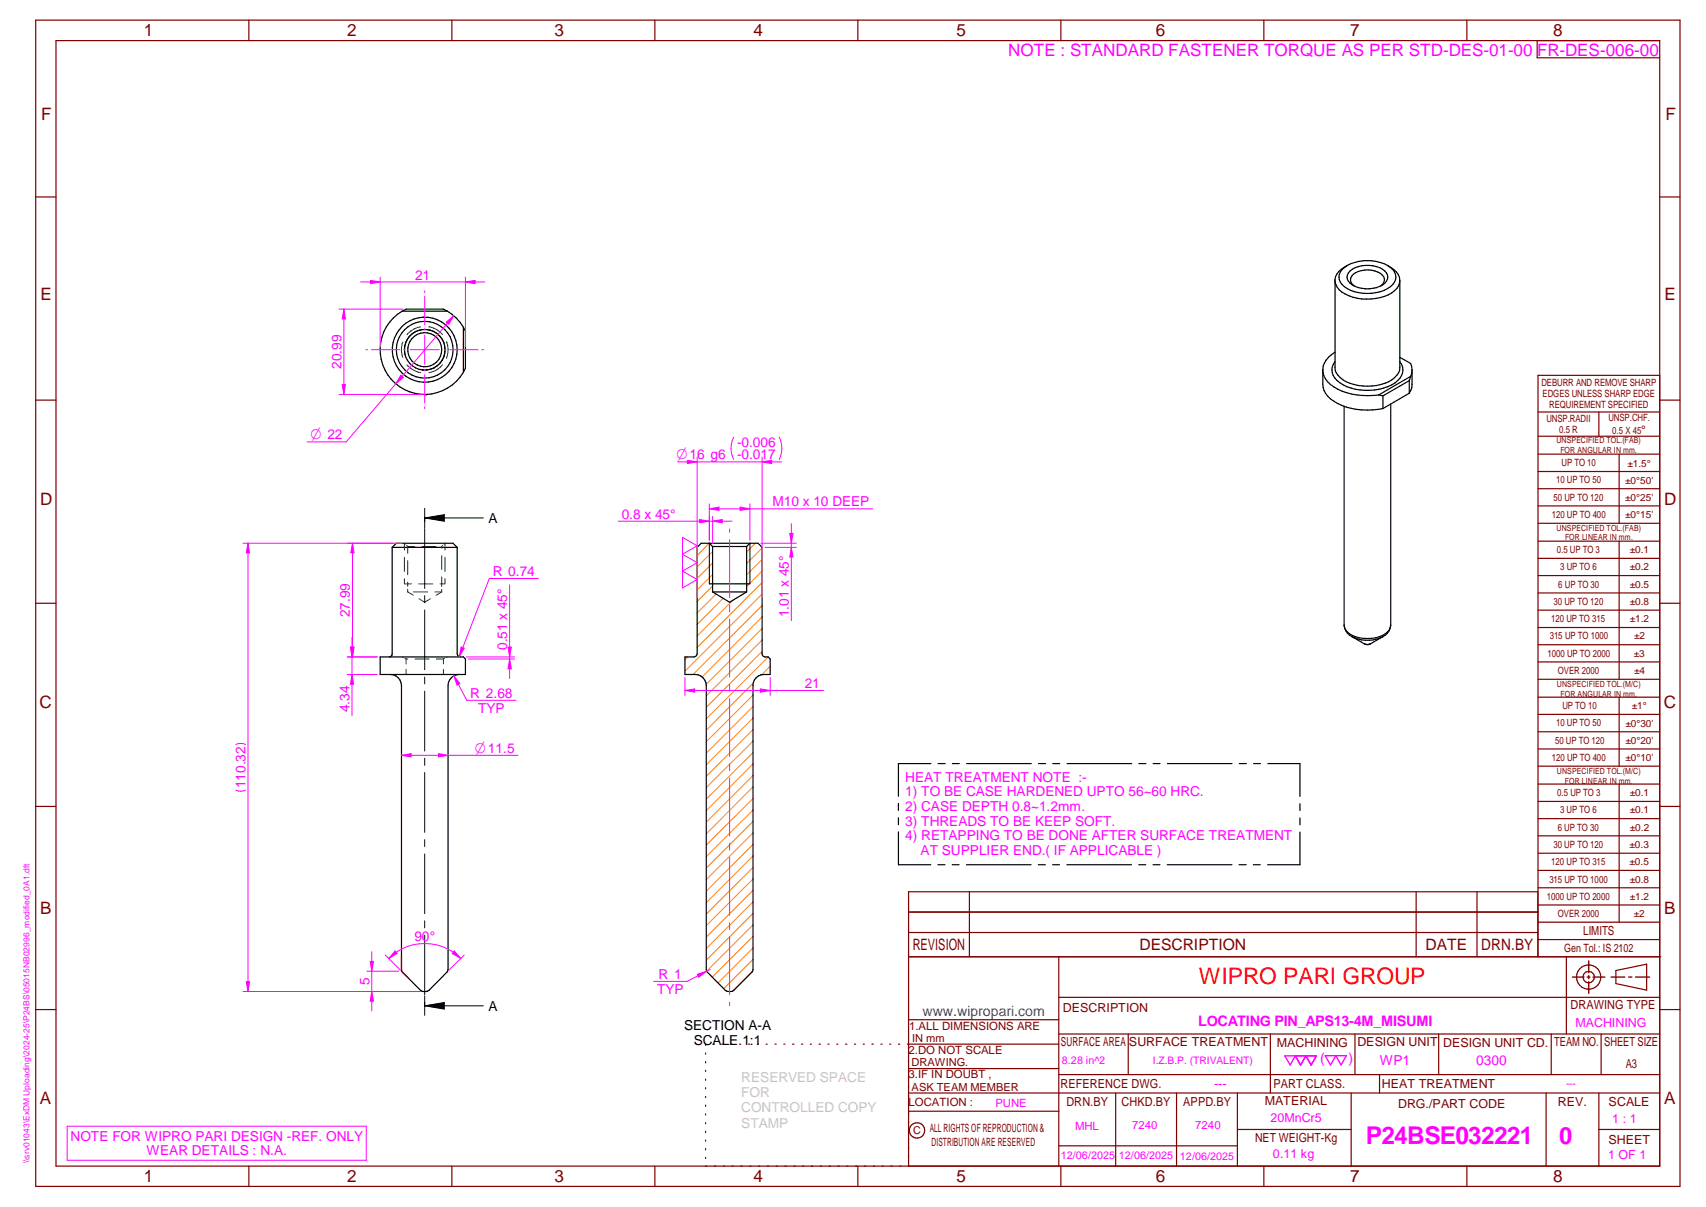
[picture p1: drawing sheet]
<svg xmlns="http://www.w3.org/2000/svg" width="420mm" height="297mm" viewBox="0 0 420 297" stroke-linecap="round" stroke-linejoin="round" font-family="sans-serif">
<g fill="none" stroke="#800000" stroke-width=".3">
<path d="M8.8 5h405v287h-405zM13.8 10h395v277h-395zM61.3 5v5M111.3 5v5M161.3 5v5M211.3 5v5M261.3 5v5M311.3 5v5M361.3 5v5M378.6 10v4.2h30.2M8.8 48.5h5M408.8 48.5h5"/>
<path d="M8.8 98.5h5M104.9 97.1h.1M408.8 92.4h-30v143.1M408.8 98.5h5M378.8 101.4h30M378.8 107.4h30M378.8 111.8h30M378.8 116h30M393.8 101.4v6M398.8 111.8v17M378.8 120.3h30M378.8 124.5h30"/>
<path d="M378.8 128.8h30M378.8 133.2h30M378.8 137.4h30M398.8 133.2v34M8.8 148.5h5M378.8 141.6h30M378.8 145.9h30M378.8 150.2h30M378.8 154.4h30M378.8 158.7h30M408.8 148.5h5M378.8 162.9h30"/>
<path d="M378.8 167.2h30M378.8 171.6h30M378.8 175.8h30M398.8 171.6v17M8.8 198.5h5M378.8 180.1h30M378.8 184.3h30M378.8 188.6h30M378.8 193h30M378.8 197.2h30M398.8 193v33.9M408.8 198.5h5"/>
<path d="M238.7 219.5v16M348.8 219.5v16M363.8 219.5v16M378.8 201.5h30M378.8 205.7h30M378.8 210h30M378.8 214.2h30M378.8 218.5h30M98.9 235.3v3.7l1.5 1.6M223.8 235.5h185.2M223.8 229.5h154.9M223.8 224.5h154.9"/>
<path d="M260.8 235.5v51.5M378.7 235.5v-16h-154.9v67.5M378.8 222.7h30M378.8 226.9h30M378.8 231.2h30M385.8 235.5v19M398 238.8l7.5-1.5v6.4l-7.5-1.6zM8.8 248.5h5M173.8 257v.3M173.8 259.1v.3M175.6 257h.3M177.8 257h.3"/>
<path d="M180 257h.3M182.1 257h.3M184.4 257h.2M186.5 257h.3M188.7 257h.3M190.9 257h.3M193 257h.3M195.2 257h.3M197.4 257h.3M199.5 257h.3M201.7 257h.3M203.9 257h.3"/>
<path d="M206.1 257h.3M208.2 257h.4M210.4 257h.3M212.6 257h.3M214.7 257h.4M216.9 257h.3M219.1 257h.3M221.3 257h.3M223.8 251h37M260.8 257h-37.3M260.8 245.4h148M260.8 254.5h148"/>
<path d="M277.9 254.5v10M312.9 254.5v14.5M333.7 254.5v10M354.3 254.5v10M382 254.5v10M394.3 254.5v10M408.8 248.5h5M173.8 261.2v.4M173.8 263.4v.3M173.8 265.6v.3M173.8 267.7v.3M173.8 269.8v.3"/>
<path d="M173.8 271.9v.4M173.8 274.1v.3M173.8 276.3v.3M173.8 278.4v.3M223.8 269h185M223.8 263h37M223.8 273.5h37M260.8 264.5h148M274.8 269v18M289.8 269v18M304.7 269v18M304.7 278h28.1"/>
<path d="M332.8 269v18M339.8 264.5v4.5M380.8 269v18M393.8 269v18M393.8 278h15M61.3 287v5M111.3 287v5M161.3 287v5M173.8 280.5v.3M173.8 282.7v.3M173.8 284.8v.3M211.3 287v5"/>
<path d="M260.8 282h43.9M261.3 287v5M311.3 287v5M361.3 287v5"/>
<circle cx="391.3" cy="240.5" r="2.99"/>
<circle cx="391.3" cy="240.5" r="1.41"/>
<circle cx="225.9" cy="278.2" r="1.89"/>
</g>
<g fill="none" stroke="#f0f" stroke-width=".25">
<path d="M91.2 69l2.4 .4-2.4 .4zM93.6 68.2v17.1M104.6 71.6v.4M104.6 72.9v7M114.6 68.2v17.1M90.1 86.1h.4M91.5 86.1h7M99.4 86.1h.4M101 86.1h7.2M104.6 80.9v.4M104.6 82.5v7.2M104.6 90.9v.4"/>
<path d="M104.6 92.2v7M109.4 86.1h.4M110.7 86.1h7.1M118.6 86.1h.5M104.6 100.1v.5M179.7 130.2v.8M179.7 132.8v14.3M179.7 148.8v1.8M179.7 152.4v14.2M179.7 168.4v1.7M179.7 171.9v14.3M179.7 188v1.7"/>
<path d="M179.7 191.5v14.2M179.7 207.5v1.7M179.7 211v14.3M179.7 227.1v1.7M179.7 230.5v14.3M179.7 246.6v.9M16.5 277.2h73.7v8.3h-73.7z"/>
</g>
<path d="M391.3 236.5v2.9M387.3 240.5h2.8M390.9 240.5h.7M391.3 240.1v.7M391.3 241.6v2.9M392.3 240.5h3M396.8 240.5h3.4M401.1 240.5h.8M402.8 240.5h3.5" fill="none" stroke="#800000" stroke-width=".34"/>
<path d="M319 259.8h5.2l-1.3 2.3-1.3-2.3-1.3 2.3z" fill="none" stroke="#f0f" stroke-width=".34"/>
<g fill="none" stroke="#000" stroke-width=".3">
<path d="M99 76.6a11 11 0 0 0-2.2 17.3 11 11 0 0 0 17.3-2.2M99 76.6l1-.5h9.2l1 .5M99 76.6h11.2M110.2 76.6a11 11 0 0 1 3.9 3.9M331.8 65.3a4.7 4.7 0 0 0-3 3.4v21.7a4.6 4.6 0 0 0 3.6 3.9 12.6 12.6 0 0 0 10.4-.8 4.1 4.1 0 0 0 2-3.1v-21.4M331.8 65.3a10.9 10.9 0 0 1 9.9 0M332.5 66.7a7.3 7.3 0 0 1 8.5 0 2.02 2.02 0 0 1-.5 3.4 7.5 7.5 0 0 1-8-.4 1.9 1.9 0 0 1 0-3zM333.5 70.4a1.8 1.8 0 0 1-.9-1.8 1.8 1.8 0 0 1 1.3-1.5 5.9 5.9 0 0 1 6.9 1 1.75 1.75 0 0 1-.8 2.3M341.7 65.3a4.6 4.6 0 0 1 3.1 3.7M341.7 65.3a3 3 0 0 1 1.7 4.1 7.7 7.7 0 0 1-6.6 2.8 7.6 7.6 0 0 1-6.7-2.8 2.69 2.69 0 0 1 1-3.6l.7-.5M344.8 69a4.6 4.6 0 0 1-3.8 3.9 11.8 11.8 0 0 1-11.2-1.6l-.5-.6-.5-1.3M114.1 80.5v11.2"/>
<path d="M114.1 80.5l.5 1v9.1l-.5 1.1M325.8 91v3.6a5.4 5.4 0 0 0 3.7 4.7 17 17 0 0 0 11.1 1.2M328.8 89a3.4 3.4 0 0 0 1.2 5.2 13.4 13.4 0 0 0 13.6 0 3.5 3.5 0 0 0 1.2-5.2M328.8 86.7a4.8 4.8 0 0 0-2.8 5.8 9.3 9.3 0 0 0 6.9 4.5l2.6 .3 4-.1M331 100v53.8M339.5 97.2l1.1 .2M340.6 97.4v3.1M342.5 99.4v54.4M344.8 87.9l2.6 1.6 .4 1.5M347.1 93.7v3.1M347.1 93.7l-6.5 3.7M347.1 96.8l-6.5 3.7"/>
<path d="M347.4 92.6l-.3 1.1M347.4 92.6l-7.9 4.6M347.8 91l-.1 4.3-.6 1.5M347.8 91l-.4 1.6M96.6 134.7v26.2l-.1 .4-.6 .4M96.6 134.7l1-1h14l1 1M96.6 134.7h16M112.6 134.7v26.2l.1 .4 .7 .4M172.7 133.7h14l1 1v26.2l.3 .6 1.2 .2 .5 .5v3.8a3.5 3.5 0 0 0-3.9 1.3l-.3 1.4v69.9l-.3 .7-4.5 4.4a1.78 1.78 0 0 1-2.1 0l-4.4-4.4-.3-.7v-69.9a2.75 2.75 0 0 0-2.6-2.7h-2.6v-4.3h2.2l.7-.4 .1-.4v-26.2zM174.7 133.7l.8 .8M175.5 134.5v11.2M175.5 134.5h8.4"/>
<path d="M183.9 134.5v11.2M184.7 133.7l-.8 .8M174.7 143.7h10M175.5 145.7l4.2 2.5 4.2-2.5M175.5 145.7h8.4M331 153.8a3.4 3.4 0 0 0 1.9 2.9M332.9 156.6a8.4 8.4 0 0 0 7.7 0l-3.1 1.9-.7 .1-.8-.1zM336 158.5l1 .1 .5-.1M342.5 153.8a3.3 3.3 0 0 1-2 2.9M342.5 153.8a3.5 3.5 0 0 1-2.9 2.9 7.7 7.7 0 0 1-8.2-1.7l-.4-1.2M93.6 161.7h20.5l.5 .5v3.8h-21zM113 166a2.75 2.75 0 0 0-2.6 2.7v69.9l-.3 .7-4.4 4.4a1.82 1.82 0 0 1-2.1 0l-4.5-4.4-.2-.7v-69.9a2.75 2.75 0 0 0-2.7-2.7"/>
<circle cx="104.6" cy="86.1" r="8"/>
<circle cx="104.6" cy="86.1" r="5"/>
<circle cx="104.6" cy="86.1" r="7"/>
<circle cx="104.6" cy="86.1" r="4.2"/>
</g>
<g fill="none" stroke="#008000" stroke-width=".25">
<path d="M99.2 84.2a5.3 5.3 0 0 0 0 3.8M100.2 89.8a5.8 5.8 0 0 0 3.4 1.9M103.6 80.4a5.4 5.4 0 0 0-3.4 2M105.6 80.4a5.4 5.4 0 0 1 3.4 1.9M109 89.7a5.1 5.1 0 0 1-3.3 2M110 84.1h.1M110 84.2a5.5 5.5 0 0 1 0 3.8M110 88h.1M99.6 137.2v3.4M99.9 133.9l-.3-.2v1.7M100.1 134.2l.3 .3M100.4 134.5h1.7"/>
<path d="M100.4 134.5v1.7M100.4 138v3.4M103.9 134.5h3.5M108.8 136.7v3.5M109 134.2l-.2 .3v.4M109.3 133.9l.3-.2v1.7M109.6 137.2v3.4M99.6 142.4v1.3h1.7M100.4 143.3v1M100.4 145v.7l1.4 .8M101.8 145.7h3.5M103.1 143.7h3.5"/>
<path d="M106 147.4l-1.4 .8-1.4-.8M107.1 145.7h1.7M108.8 142v2.4M108.8 145v.7M108.8 145.7l-1.4 .8M109.6 142.4v1.3h-1.2M99 161.7l.4 .1M99.7 162l.3 .2M100 162.2h.4M100 162.2v1.2M100 164.7v1.3M102.2 162.2h3.5"/>
<path d="M107.5 162.2h1.7M109.2 162.2v1.2M109.2 164.7v1.3M109.5 162l-.3 .2M110.2 161.7l-.3 .1"/>
</g>
<g fill="none" stroke="#000" stroke-width=".25">
<path d="M99.8 87.4a5 5 0 0 1 4.3-6.3 5 5 0 0 1 5.5 5.4 5 5 0 0 1-6.3 4.4M104.6 125.1v4.8M104.6 130.1v14.7M104.6 127.5h14.4M104.6 127.5l4.8-.8v1.6zM174.7 133.7v10M184.7 133.7v10M104.6 146.6v1.7M104.6 150.1v14.7M104.6 166.6v1.7M104.6 170.1v14.7M104.6 186.6v1.7"/>
<path d="M104.6 190.1v14.8M104.6 206.6v1.7M104.6 210.1v14.7M104.6 226.6v1.7M104.6 230.1v14.8M104.6 247.5l4.8-.8v1.6zM104.6 245.1v4.8M104.6 247.5h14.4"/>
</g>
<path d="M104.6 127.5l4.8-.8v1.6zM104.6 247.5l4.8-.8v1.6z" fill="#000"/>
<g fill="none" stroke="#ff8000" stroke-width=".25">
<path d="M174.7 133.7l-3 3M175.5 135.7l-3.8 3.8M175.5 138.6l-3.8 3.8M186 133.7l-2.1 2.1M187.7 134.9l-3.8 3.8M187.7 137.7l-3.8 3.8M175.5 144.2l-3.8 3.8M175.5 141.4l-3.8 3.8M176.3 146.2l-4.6 4.7M178.1 147.2l-6.4 6.5M180.5 147.7l-8.8 8.8M187.7 143.3l-16 16"/>
<path d="M187.7 151.8l-14.8 14.8M187.7 146.2l-19 19M187.7 157.5l-13.8 13.7M187.7 154.6l-13.8 13.8M187.7 149l-17 17M187.7 140.5l-3.8 3.8M169.4 161.7l-.7 .6M185.5 171.1l-11.6 11.4M185.5 173.9l-11.6 11.5M185.5 176.7l-11.6 11.5M185.5 179.5l-11.6 11.6M185.5 168.1l-11.6 11.6"/>
<path d="M187.7 160.3l-13.8 13.8M189.2 161.7l-15.3 15.2M189.7 164l-2.1 2.1M185.5 182.4l-11.6 11.4M185.5 185.2l-11.6 11.5M185.5 188l-11.6 11.5M185.5 190.8l-11.6 11.6M185.5 193.7l-11.6 11.5M185.5 196.5l-11.6 11.5M185.5 199.3l-11.6 11.5M185.5 202.1l-11.6 11.6M185.5 205l-11.6 11.5"/>
<path d="M185.5 207.8l-11.6 11.5M185.5 210.7l-11.6 11.5M185.5 213.5l-11.6 11.5M185.5 216.3l-11.6 11.5M185.5 219.1l-11.6 11.5M185.3 239.1l-4.8 4.7M185.5 236.1l-7.2 7.2M185.5 233.3l-8.7 8.6M185.5 230.5l-10.1 10M185.5 227.6l-11.5 11.4M185.5 222l-11.6 11.5M185.5 224.8l-11.6 11.5"/>
</g>
<path d="M91.2 69l2.4 .4-2.4 .4z" fill="#f0f"/>
<path d="M114.6 69.4l2.4-.4v.8z" fill="none" stroke="#f0f" stroke-width=".25"/>
<path d="M114.6 69.4l2.4-.4v.8z" fill="#f0f"/>
<path d="M88.8 69.4h30.6M171.7 112.5v34.6M180.7 107.6a5.9 5.9 0 0 0 0 5.5M187.7 112.5v34.6M187.7 113.7l2.4-.4v.8zM191.9 107.6a6.3 6.3 0 0 1 0 5.5" fill="none" stroke="#f0f" stroke-width=".25"/>
<path d="M187.7 113.7l2.4-.4v.8z" fill="#f0f"/>
<path d="M169.3 113.3l2.4 .4-2.4 .4z" fill="none" stroke="#f0f" stroke-width=".25"/>
<path d="M169.3 113.3l2.4 .4-2.4 .4z" fill="#f0f"/>
<path d="M166.9 113.7h25.6M113.6 159.2l.7 .3-1.2 2.1zM132.6 142.4h-12.1l-7.4 19.2" fill="none" stroke="#f0f" stroke-width=".25"/>
<path d="M113.6 159.2l.7 .3-1.2 2.1z" fill="#f0f"/>
<path d="M98.9 185.9l2.4-.4v.8z" fill="none" stroke="#f0f" stroke-width=".25"/>
<path d="M98.9 185.9l2.4-.4v.8z" fill="#f0f"/>
<path d="M108 185.5l2.4 .4-2.4 .4z" fill="none" stroke="#f0f" stroke-width=".25"/>
<path d="M108 185.5l2.4 .4-2.4 .4z" fill="#f0f"/>
<path d="M98.9 185.9h28.7M94.9 235l3.7 3.8M111.9 234l1.6 1.9-2.1-1.2zM114.3 235l-3.7 3.8" fill="none" stroke="#f0f" stroke-width=".25"/>
<path d="M111.9 234l1.6 1.9-2.1-1.2z" fill="#f0f"/>
<path d="M97.3 234l.5 .7-2.1 1.2z" fill="none" stroke="#f0f" stroke-width=".25"/>
<path d="M97.3 234l.5 .7-2.1 1.2z" fill="#f0f"/>
<path d="M59.8 133.7h39.1M58.1 194.4a2.6 2.6 0 0 0 2.4 0M58.1 183.2a2.99 2.99 0 0 1 2.4 0M95.7 235.9a12.5 12.5 0 0 1 17.8 0M59.8 244h43.7M60.7 241.6h.8l-.4 2.4z" fill="none" stroke="#f0f" stroke-width=".25"/>
<path d="M60.7 241.6h.8l-.4 2.4z" fill="#f0f"/>
<path d="M61.1 133.7l.4 2.4h-.8z" fill="none" stroke="#f0f" stroke-width=".25"/>
<path d="M61.1 133.7l.4 2.4h-.8z" fill="#f0f"/>
<path d="M61.1 133.7v110.3M85.5 166h7.4M85.5 161.7h7.4M86.7 166l.4 2.4h-.8z" fill="none" stroke="#f0f" stroke-width=".25"/>
<path d="M86.7 166l.4 2.4h-.8z" fill="#f0f"/>
<path d="M86.3 159.3h.8l-.4 2.4z" fill="none" stroke="#f0f" stroke-width=".25"/>
<path d="M86.3 159.3h.8l-.4 2.4z" fill="#f0f"/>
<path d="M85.6 133.7h11.3M86.8 133.7l.4 2.4h-.8zM86.7 156.8v19.3M85.6 161.7h7.3" fill="none" stroke="#f0f" stroke-width=".25"/>
<path d="M86.8 133.7l.4 2.4h-.8z" fill="#f0f"/>
<path d="M86.4 159.3h.8l-.4 2.4z" fill="none" stroke="#f0f" stroke-width=".25"/>
<path d="M86.4 159.3h.8l-.4 2.4z" fill="#f0f"/>
<path d="M86.8 133.7v28M187.4 133.7h8.7M188.4 134.7h7.7M194.5 131.3h.8l-.4 2.4z" fill="none" stroke="#f0f" stroke-width=".25"/>
<path d="M194.5 131.3h.8l-.4 2.4z" fill="#f0f"/>
<path d="M194.9 134.7l.4 2.4h-.8z" fill="none" stroke="#f0f" stroke-width=".25"/>
<path d="M194.9 134.7l.4 2.4h-.8z" fill="#f0f"/>
<path d="M194.9 128.9v23.8M111.8 166.3l3.2 6h12.1M111.8 166.3l1.5 1.9-.7 .4z" fill="none" stroke="#f0f" stroke-width=".25"/>
<path d="M111.8 166.3l1.5 1.9-.7 .4z" fill="#f0f"/>
<path d="M83.5 76.1h15.8M83.5 97.1h20.7M84.3 94.7h.8l-.4 2.4z" fill="none" stroke="#f0f" stroke-width=".25"/>
<path d="M84.3 94.7h.8l-.4 2.4z" fill="#f0f"/>
<path d="M84.7 76.1l.4 2.4h-.8z" fill="none" stroke="#f0f" stroke-width=".25"/>
<path d="M84.7 76.1l.4 2.4h-.8z" fill="#f0f"/>
<path d="M84.7 76.1v21M109.9 79.3l1.8-1.6-1.2 2.1zM111.7 77.7l-26.5 31.1h-9.6" fill="none" stroke="#f0f" stroke-width=".25"/>
<path d="M109.9 79.3l1.8-1.6-1.2 2.1z" fill="#f0f"/>
<path d="M98.7 92.3l.6 .6-1.8 1.5z" fill="none" stroke="#f0f" stroke-width=".25"/>
<path d="M98.7 92.3l.6 .6-1.8 1.5z" fill="#f0f"/>
<path d="M168.7 169.9l2.4-.4v.8zM168.7 166.7v4.5M189.7 166.7v4.5" fill="none" stroke="#f0f" stroke-width=".25"/>
<path d="M168.7 169.9l2.4-.4v.8z" fill="#f0f"/>
<path d="M187.3 169.5l2.4 .4-2.4 .4z" fill="none" stroke="#f0f" stroke-width=".25"/>
<path d="M187.3 169.5l2.4 .4-2.4 .4z" fill="#f0f"/>
<path d="M168.7 169.9h34.1M90.4 239h7.8M90.4 244h13.1M91.6 244l.4 2.4h-.8z" fill="none" stroke="#f0f" stroke-width=".25"/>
<path d="M91.6 244l.4 2.4h-.8z" fill="#f0f"/>
<path d="M91.2 236.6h.8l-.4 2.4z" fill="none" stroke="#f0f" stroke-width=".25"/>
<path d="M91.2 236.6h.8l-.4 2.4z" fill="#f0f"/>
<path d="M91.6 234.2v14.6M171.7 239.8l2.3-.8-1.9 1.5zM174.9 238.6l-5.7 2.9h-8.2" fill="none" stroke="#f0f" stroke-width=".25"/>
<path d="M171.7 239.8l2.3-.8-1.9 1.5z" fill="#f0f"/>
<path d="M174.7 124v9M174.7 125.2l2.4-.4v.8zM184.7 124v9" fill="none" stroke="#f0f" stroke-width=".25"/>
<path d="M174.7 125.2l2.4-.4v.8z" fill="#f0f"/>
<path d="M182.3 124.8l2.4 .4-2.4 .4z" fill="none" stroke="#f0f" stroke-width=".25"/>
<path d="M182.3 124.8l2.4 .4-2.4 .4z" fill="#f0f"/>
<path d="M168.1 132.2l3.6 2.1-3.6 2.1 3.6 2.1-3.6 2 3.6 2.1-3.6 2.1zM174.7 125.2h40.3M174.7 127.1v5.9M175.5 127.1v6.7M175.5 128.3l2.4-.5v.9z" fill="none" stroke="#f0f" stroke-width=".25"/>
<path d="M175.5 128.3l2.4-.5v.9z" fill="#f0f"/>
<path d="M172.3 127.8l2.4 .5-2.4 .4z" fill="none" stroke="#f0f" stroke-width=".25"/>
<path d="M172.3 127.8l2.4 .5-2.4 .4z" fill="#f0f"/>
<path d="M152.3 128.3h28M125.1 159.3h.8l-.4 2.4zM114.8 161.7h11.9M115.3 162.2h11.4" fill="none" stroke="#f0f" stroke-width=".25"/>
<path d="M125.1 159.3h.8l-.4 2.4z" fill="#f0f"/>
<path d="M125.5 162.2l.4 2.4h-.8z" fill="none" stroke="#f0f" stroke-width=".25"/>
<path d="M125.5 162.2l.4 2.4h-.8z" fill="#f0f"/>
<path d="M125.5 143.9v23.1" fill="none" stroke="#f0f" stroke-width=".25"/>
<g fill="none" stroke="#000" stroke-width=".3">
<path d="M221.3 197.7v1.7M229.3 187.9h-8v8.1M231 187.9h1.8M234.6 187.9h1.7M238.1 187.9h15.9M255.8 187.9h1.7M259.3 187.9h1.7M262.8 187.9h15.9M280.5 187.9h1.7M284 187.9h1.7M287.5 187.9h15.9M305.2 187.9h1.7"/>
<path d="M308.7 187.9h1.7M312.2 187.9h8v8.1M320.2 197.8v1.7M221.3 201.3v1.6M221.3 204.7v8.1h7.9M231 212.8h1.7M234.5 212.8h1.7M238 212.8h15.9M255.7 212.8h1.8M259.2 212.8h1.7M262.8 212.8h15.9M280.4 212.8h1.8"/>
<path d="M284 212.8h1.7M287.5 212.8h15.9M305.2 212.8h1.7M308.7 212.8h1.7M320.2 204.8v8h-8M320.2 201.3v1.7"/>
</g>
<path d="M316.4 259.8h7.8l-1.3 2.3-1.3-2.3-1.3 2.3-1.3-2.3-1.3 2.3zM326.4 259.8h5.2l-1.3 2.3-1.3-2.3-1.3 2.3z" fill="none" stroke="#f0f" stroke-width=".34"/>
<text font-size="6" fill="#f0f" x="336.4" y="281.6">P24BSE032221</text>
<text font-size="5.9" fill="#f0f" x="384" y="281.6">0</text>
<text font-size="5.6" fill="#f00" x="295.3" y="242.2">WIPRO PARI GROUP</text>
<g font-size="4.2" fill="#800000">
<text x="35.4" y="9">1</text>
<text x="85.5" y="8.9">2</text>
<text x="136.6" y="9">3</text>
<text x="185.6" y="9">4</text>
<text x="235.6" y="9">5</text>
<text x="284.6" y="8.8">6</text>
<text x="332.6" y="9">7</text>
<text x="382.6" y="9">8</text>
<text x="10.1" y="29.6">F</text>
<text x="410.2" y="29.6">F</text>
<text x="9.9" y="73.9">E</text>
<text x="409.9" y="73.9">E</text>
<text x="9.9" y="124.2">D</text>
<text x="409.9" y="124.2">D</text>
<text x="9.7" y="174.3">C</text>
<text x="409.7" y="174.3">C</text>
<text x="9.9" y="225">B</text>
<text x="409.8" y="225">B</text>
<text x="9.8" y="271.7">A</text>
<text x="409.8" y="271.7">A</text>
<text x="35.4" y="291">1</text>
<text x="85.5" y="290.9">2</text>
<text x="136.6" y="291">3</text>
<text x="185.6" y="291">4</text>
<text x="235.6" y="291">5</text>
<text x="284.6" y="290.8">6</text>
<text x="332.6" y="291">7</text>
<text x="382.6" y="291">8</text>
</g>
<text font-size="4.2" fill="#f0f" x="248.3" y="13.8">NOTE : STANDARD FASTENER TORQUE AS PER STD-DES-01-00 FR-DES-006-00</text>
<g font-size="3.9" fill="#800000">
<text x="224.8" y="233.8">REVISION</text>
<text x="280.7" y="233.8">DESCRIPTION</text>
<text x="351.1" y="233.8">DATE</text>
<text x="364.8" y="233.8">DRN.BY</text>
</g>
<g font-size="3.7" fill="#f0f">
<text x="76.5" y="108.1">O 22</text>
<text x="166.6" y="113.1">O16 g6</text>
<text x="117" y="185.3">O11.5</text>
</g>
<text font-size="3.6" fill="#f0f" x="295.1" y="252.6">LOCATING PIN_APS13-4M_MISUMI</text>
<text font-size="3.5" fill="#00f" x="227.2" y="250">www.wipropari.com</text>
<g font-size="3.5" fill="#f0f">
<text x="325.1" y="261.7">(</text>
<text x="332.1" y="261.7">)</text>
</g>
<g font-size="3.4" fill="#f0f">
<text x="102.2" y="68.8">21</text>
<text x="84.1" y="90.8" transform="rotate(-90 84.1 90.8)">20.99</text>
<text x="181.5" y="110">-0.006</text>
<text x="181.5" y="113.1">-0.017</text>
<text x="190.3" y="124.6">M10 x 10 DEEP</text>
<text x="153.1" y="127.7">0.8 x 45°</text>
<text x="121.4" y="141.8">R 0.74</text>
<text x="86.2" y="151.9" transform="rotate(-90 86.2 151.9)">27.99</text>
<text x="194.3" y="151.9" transform="rotate(-90 194.3 151.9)">1.01 x 45°</text>
<text x="124.9" y="160" transform="rotate(-90 124.9 160)">0.51 x 45°</text>
<text x="115.8" y="171.7">R 2.68</text>
<text x="198.2" y="169.3">21</text>
<text x="86.1" y="175.3" transform="rotate(-90 86.1 175.3)">4.34</text>
<text x="117.8" y="175.3">TYP</text>
<text x="60.5" y="194" transform="rotate(-90 60.5 194)">110.32</text>
<text x="223" y="192.4">HEAT TREATMENT NOTE :-</text>
<text x="223" y="196">1) TO BE CASE HARDENED UPTO 56~60 HRC.</text>
<text x="223" y="199.6">2) CASE DEPTH 0.8~1.2mm.</text>
<text x="223" y="203.2">3) THREADS TO BE KEEP SOFT.</text>
<text x="223" y="206.8">4) RETAPPING TO BE DONE AFTER SURFACE TREATMENT</text>
<text x="226.7" y="210.4">AT SUPPLIER END.( IF APPLICABLE )</text>
<text x="102.1" y="231.6">90°</text>
<text x="91" y="242.4" transform="rotate(-90 91 242.4)">5</text>
<text x="161.8" y="244.5">TYP</text>
<text x="162.2" y="240.9">R 1</text>
<text x="339.8" y="262.2">WP1</text>
<text x="363.6" y="262">0300</text>
<text x="17.4" y="280.8">NOTE FOR WIPRO PARI DESIGN -REF. ONLY</text>
<text x="36.1" y="284.4">WEAR DETAILS : N.A.</text>
</g>
<g font-size="3.4">
<text x="120.3" y="128.7">A</text>
<text x="120.3" y="248.7">A</text>
<text x="168.5" y="253.5">SECTION A-A</text>
<text x="170.8" y="257.1">SCALE 1:1</text>
</g>
<g font-size="3.4" fill="#c0c0c0">
<text x="182.6" y="266.2">RESERVED SPACE</text>
<text x="182.6" y="270">FOR</text>
<text x="182.6" y="273.7">CONTROLLED COPY</text>
<text x="182.6" y="277.5">STAMP</text>
</g>
<g font-size="3.1" fill="#800000">
<text x="389.9" y="230.2">LIMITS</text>
<text x="261.8" y="249">DESCRIPTION</text>
<text x="386.8" y="248.4">DRAWING TYPE</text>
<text x="261.3" y="257.5">SURFACE AREA</text>
<text x="278" y="257.5">SURFACE TREATMENT</text>
<text x="314.5" y="257.6">MACHINING</text>
<text x="334.3" y="257.5">DESIGN UNIT</text>
<text x="355.4" y="257.6">DESIGN UNIT CD.</text>
<text x="382.8" y="257.3">TEAM NO.</text>
<text x="395.1" y="257.4">SHEET SIZE</text>
<text x="400.4" y="262.8">A3</text>
<text x="261.2" y="267.8">REFERENCE DWG.</text>
<text x="313.6" y="267.7">PART CLASS.</text>
<text x="340.3" y="267.7">HEAT TREATMENT</text>
<text x="262.6" y="272.2">DRN.BY</text>
<text x="276.2" y="272.1">CHKD.BY</text>
<text x="291.4" y="272.2">APPD.BY</text>
<text x="311.5" y="272">MATERIAL</text>
<text x="344.3" y="272.6">DRG./PART CODE</text>
<text x="383.7" y="272.2">REV.</text>
<text x="396.2" y="272.3">SCALE</text>
<text x="309.1" y="280.9">NET WEIGHT-Kg</text>
<text x="396.1" y="281.4">SHEET</text>
</g>
<g font-size="3.1" fill="#f0f">
<text x="388" y="252.8">MACHINING</text>
<text x="299" y="267.8">---</text>
<text x="312.9" y="276.1">20MnCr5</text>
<text x="397.1" y="276.4">1 : 1</text>
<text x="313.5" y="285.1">0.11 kg</text>
<text x="396.1" y="285.3">1 OF 1</text>
</g>
<text font-size="3" fill="#800000" x="404.2" y="106.8">°</text>
<g font-size="2.8" fill="#800000">
<text x="385.2" y="234.4">Gen Tol.: IS 2102</text>
<text x="223.9" y="253.4">1.ALL DIMENSIONS ARE</text>
<text x="223.8" y="259.3">2.DO NOT SCALE</text>
<text x="223.8" y="265.4">3.IF IN DOUBT ,</text>
<text x="223.8" y="272.2">LOCATION :</text>
<text x="229" y="278.7">ALL RIGHTS OF REPRODUCTION &amp;</text>
<text x="229.4" y="282.1">DISTRIBUTION ARE RESERVED</text>
</g>
<g font-size="2.8" fill="#f0f">
<text x="245.1" y="272.4">PUNE</text>
<text x="264.8" y="278">MHL</text>
<text x="278.8" y="277.7">7240</text>
<text x="294.4" y="277.9">7240</text>
</g>
<g font-size="2.7" fill="#800000">
<text x="224.7" y="256.4">IN mm</text>
<text x="224.5" y="262.4">DRAWING.</text>
<text x="224.5" y="268.4">ASK TEAM MEMBER</text>
<text x="224.9" y="279.2">C</text>
</g>
<g font-size="2.7" fill="#f0f">
<text x="261.5" y="261.9">8.28 in^2</text>
<text x="261.3" y="285.2">12/06/2025</text>
<text x="275.6" y="285.2">12/06/2025</text>
<text x="290.6" y="285.4">12/06/2025</text>
</g>
<g font-size="2.5" fill="#800000">
<text x="379.6" y="95">DEBURR AND REMOVE SHARP</text>
<text x="379.9" y="97.7">EDGES UNLESS SHARP EDGE</text>
<text x="381.5" y="100.5">REQUIREMENT SPECIFIED</text>
<text x="380.9" y="103.8">UNSP.RADII</text>
<text x="384" y="106.6">0.5 R</text>
<text x="396.1" y="103.6">UNSP.CHF.</text>
<text x="397.1" y="106.8">0.5 X 45</text>
<text x="383.2" y="119">10 UP TO 50</text>
<text x="384.6" y="114.7">UP TO 10</text>
<text x="400.3" y="119">±0°50'</text>
<text x="400.8" y="114.8">±1.5°</text>
<text x="382.6" y="123.2">50 UP TO 120</text>
<text x="400.3" y="123.2">±0°25'</text>
<text x="382.2" y="127.4">120 UP TO 400</text>
<text x="400.3" y="127.4">±0°15'</text>
<text x="383.4" y="136.1">0.5 UP TO 3</text>
<text x="401.4" y="136.1">±0.1</text>
<text x="384.2" y="140.4">3 UP TO 6</text>
<text x="401.4" y="140.3">±0.2</text>
<text x="382.6" y="148.8">30 UP TO 120</text>
<text x="383.8" y="144.6">6 UP TO 30</text>
<text x="401.4" y="148.9">±0.8</text>
<text x="401.4" y="144.7">±0.5</text>
<text x="382" y="153.1">120 UP TO 315</text>
<text x="401.4" y="153.1">±1.2</text>
<text x="381.2" y="161.6">1000 UP TO 2000</text>
<text x="381.7" y="157.4">315 UP TO 1000</text>
<text x="402.4" y="161.6">±3</text>
<text x="402.5" y="157.4">±2</text>
<text x="383.7" y="165.9">OVER 2000</text>
<text x="402.5" y="165.9">±4</text>
<text x="383.2" y="178.8">10 UP TO 50</text>
<text x="384.8" y="174.5">UP TO 10</text>
<text x="400.3" y="178.8">±0°30'</text>
<text x="401.9" y="174.6">±1°</text>
<text x="383" y="183">50 UP TO 120</text>
<text x="400.3" y="183.1">±0°20'</text>
<text x="382.2" y="187.3">120 UP TO 400</text>
<text x="400.3" y="187.3">±0°10'</text>
<text x="383.5" y="195.9">0.5 UP TO 3</text>
<text x="401.4" y="196">±0.1</text>
<text x="384.2" y="200.1">3 UP TO 6</text>
<text x="401.4" y="200.2">±0.1</text>
<text x="382.6" y="208.7">30 UP TO 120</text>
<text x="383.7" y="204.4">6 UP TO 30</text>
<text x="401.4" y="208.7">±0.3</text>
<text x="401.4" y="204.4">±0.2</text>
<text x="382" y="213">120 UP TO 315</text>
<text x="401.4" y="212.9">±0.5</text>
<text x="381" y="221.4">1000 UP TO 2000</text>
<text x="381.6" y="217.2">315 UP TO 1000</text>
<text x="401.4" y="221.4">±1.2</text>
<text x="401.4" y="217.2">±0.8</text>
<text x="383.7" y="225.7">OVER 2000</text>
<text x="402.4" y="225.7">±2</text>
</g>
<g font-size="2.5" fill="#f0f">
<text x="283.9" y="261.9">I.Z.B.P. (TRIVALENT)</text>
<text x="385.7" y="267.5">---</text>
</g>
<g font-size="2.1" fill="#800000">
<text x="383.3" y="109.1">UNSPECIFIED TOL.(FAB)</text>
<text x="384.3" y="111.4">FOR ANGULAR IN mm.</text>
<text x="383.4" y="130.6">UNSPECIFIED TOL.(FAB)</text>
<text x="385.4" y="133">FOR LINEAR IN mm.</text>
<text x="383.4" y="169">UNSPECIFIED TOL.(M/C)</text>
<text x="384.3" y="171.4">FOR ANGULAR IN mm.</text>
<text x="383.4" y="190.5">UNSPECIFIED TOL.(M/C)</text>
<text x="385.4" y="192.8">FOR LINEAR IN mm.</text>
</g>
<text font-size="2.1" fill="#f0f" x="7.2" y="286.3" transform="rotate(-90 7.2 286.3)">\\srv01043\ExDM Uploading\2024-25\P24BS\05015NB02996_modified_0A1.dft</text>
</svg>
